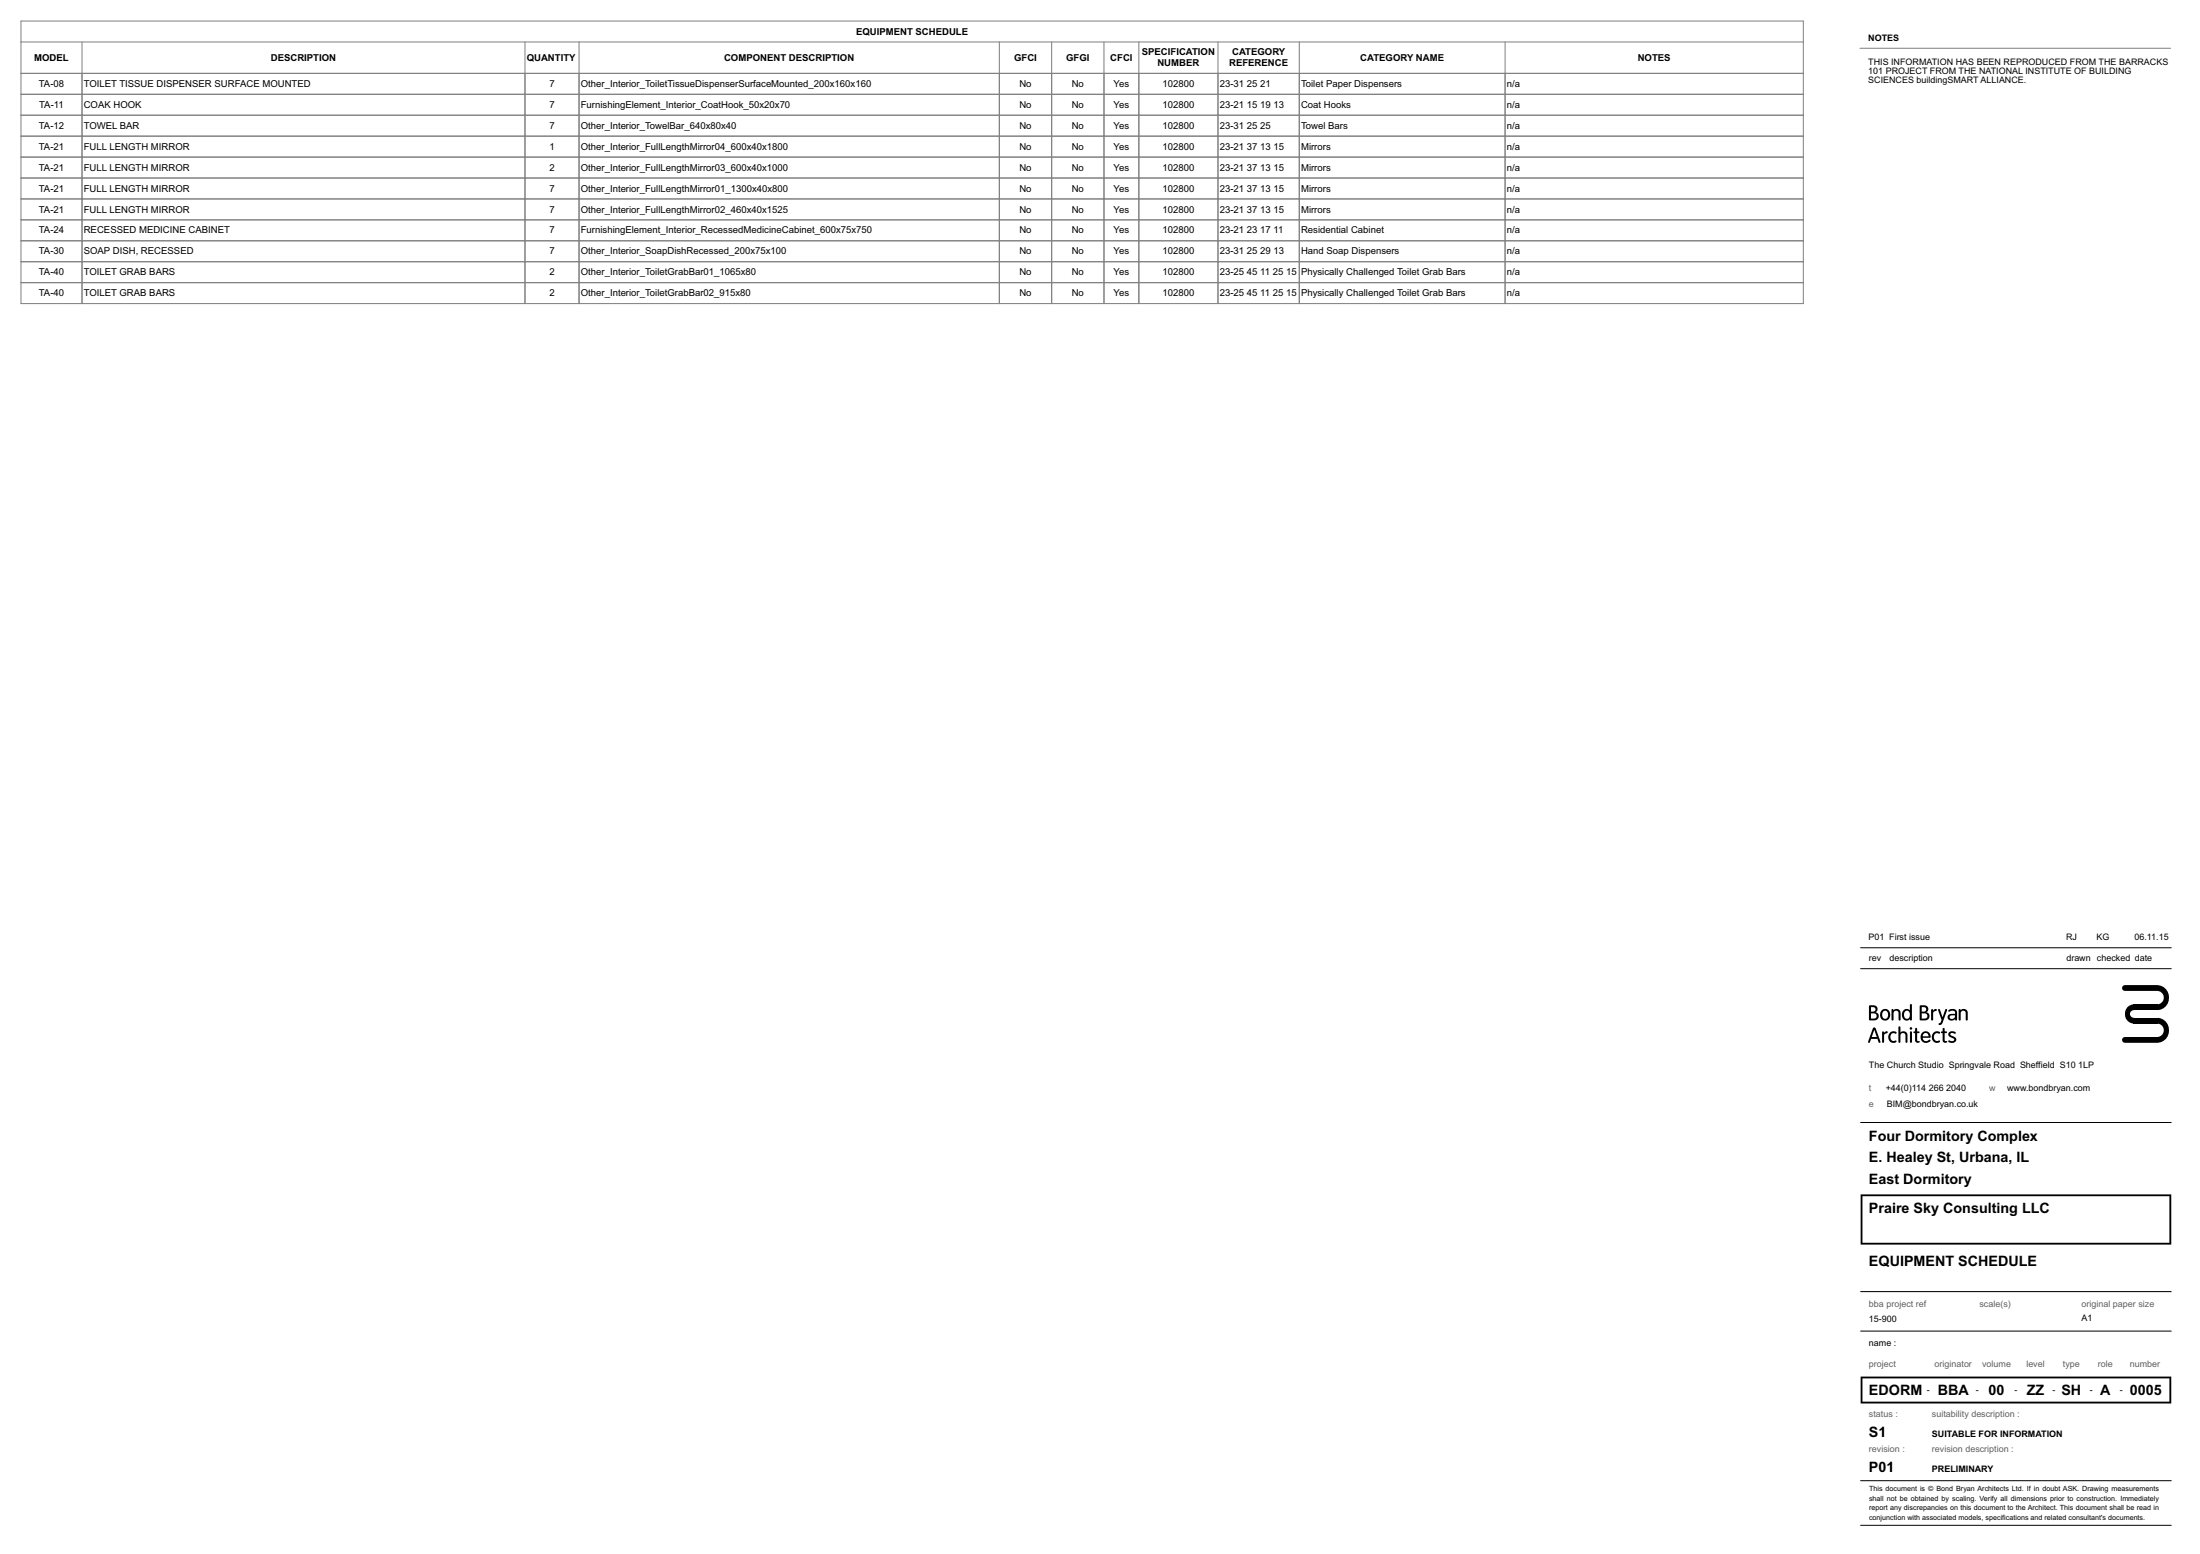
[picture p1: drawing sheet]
<svg xmlns="http://www.w3.org/2000/svg" width="841mm" height="594mm" viewBox="0 0 841 594" stroke-linecap="round" stroke-linejoin="round" font-family="sans-serif">
<g fill="#000">
<path d="M811.7 376.7l13.2-.1v2.2h-12.7a1.11 1.11 0 0 1-1-.9 1.11 1.11 0 0 1 .5-1.2z" fill-rule="evenodd"/>
<path d="M824.9 376.6a4.8 4.8 0 0 1 4.3 4.7 4.8 4.8 0 0 1-4.3 4.8v-2.2a2.59 2.59 0 0 0 2.3-2.6 2.59 2.59 0 0 0-2.3-2.5z" fill-rule="evenodd"/>
<path d="M714.5 384.4l1.8-.1 .9 .3 .5 .9-.2 1.1a.31 .31 0 0 0-.4 .3 .31 .31 0 0 0 .4 .2l.7 1.1-.5 1.4-1.1 .4-2-.1zM715.2 385l.1 1.7 1.4-.3 .3-.6-.3-.6zM715.2 387.4l.1 1.9h1.3l.6-.3 .2-.7-.3-.7z" fill-rule="evenodd"/>
<path d="M716.1 392.9l.5-.2 .4 .4 1.8 4.9-.1 .6-.5-.1-.6-1.4h-2.3l-.5 1.4-.7-.1zM716.5 393.7l-1 2.7h1.9z" fill-rule="evenodd"/>
<path d="M719.6 394.3h.4l.3 .5 .7-.6 .6 .3-.1 .4-1.3 .7v2.6l-.3 .4-.4-.4z" fill-rule="evenodd"/>
<path d="M719.4 386.2a2.16 2.16 0 0 1 3.1 .9 2.16 2.16 0 0 1-1.4 3 2.24 2.24 0 0 1-2.3-1.4 2.24 2.24 0 0 1 .6-2.5zM719.9 386.6l-.4 1 .1 1.1 .6 .6 .8 .1 .7-.9-.1-1.4-.7-.7z" fill-rule="evenodd"/>
<path d="M723.2 385.8l.5-.1 .1 .5 .6-.5h.9l1 .6 .2 .9-.1 2.8-.6-.2-.1-2.9-.9-.6-.9 .7-.1 2.9-.6 .1z" fill-rule="evenodd"/>
<path d="M722.5 394.8l1.2-.6 1.3 .4-.3 .5-1.3-.1-.7 .9v1l.4 .7 1.9 .3-.2 .5-1 .2a2.27 2.27 0 0 1-1.9-1.5 2.27 2.27 0 0 1 .6-2.3z" fill-rule="evenodd"/>
<path d="M725.8 392.4l.7 .2v2.1l1.3-.5 1.2 .8 .2 3.1-.2 .5-.6-.3-.1-2.9-.8-.5-.9 .5-.1 2.9-.3 .3-.4-.2z" fill-rule="evenodd"/>
<path d="M727.7 386.2l1.3-.5 1.1 .5v-2.2l.3-.2 .4 .1v5.9l-.5 .3-.2-.6-1.1 .6a2.31 2.31 0 0 1-1.9-1.6 2.31 2.31 0 0 1 .6-2.3zM728.3 386.6l-.4 .9 .1 1.2 .5 .6 .8 .1 .7-.9v-1.4l-.7-.7z" fill-rule="evenodd"/>
<path d="M730.2 394.3l.5-.1 .2 .4v3.6l-.4 .4-.4-.4z" fill-rule="evenodd"/>
<path d="M732.2 393l.6 .1 .1 1.1 .9 .3-.2 .4-.7 .1v2.7l1 .4-.4 .5-1-.1-.4-.6v-3l-.7-.3 .7-.4z" fill-rule="evenodd"/>
<path d="M734 384.4l1.6-.1 1 .3 .5 .9-.2 1.1a.31 .31 0 0 0-.4 .3 .31 .31 0 0 0 .4 .2l.7 1.2-.5 1.3-1.1 .4-2-.1zM734.6 385v1.7l1.5-.3 .2-.6-.2-.6zM734.6 387.4l.1 1.9h1.3l.6-.3 .2-.7-.3-.7z" fill-rule="evenodd"/>
<path d="M734.9 394.7a1.77 1.77 0 0 1 2.3-.3 1.77 1.77 0 0 1 .5 2.3h-2.7l.3 .8 .6 .4 2-.4-.2 .6-1 .5a2.25 2.25 0 0 1-2.4-1.3 2.25 2.25 0 0 1 .6-2.6zM735.4 395.1l-.4 1h2.2l-.6-1.2-.6-.1z" fill-rule="evenodd"/>
<path d="M738.3 385.8h.5l.2 .5 .8-.6 .6 .3-.2 .4-1.2 .6v2.7l-.4 .4-.4-.4z" fill-rule="evenodd"/>
<path d="M739.1 394.8l1.2-.6 1.3 .4-.2 .5-1.4-.1-.6 .9-.1 1 .5 .7 1.8 .3-.2 .5-.9 .2a2.27 2.27 0 0 1-1.9-1.5 2.27 2.27 0 0 1 .5-2.3z" fill-rule="evenodd"/>
<path d="M740.9 385.8l.7 .1 1 2.9 1-2.9 .4-.2 .3 .3-1.8 5.1-.9 .7-.4-.1-.1-.4 .7-.4 .4-1.1z" fill-rule="evenodd"/>
<path d="M742.7 393l.6 .1 .1 1.1 .9 .3-.1 .4-.8 .1v2.7l1 .4-.4 .5-.9-.1-.5-.6v-3l-.6-.3 .6-.4z" fill-rule="evenodd"/>
<path d="M745.1 394.6l1.3-.4 1.3 .6-.3 .4-1.2-.4-.6 .5a.93 .93 0 0 0 1.1 .8 1.36 1.36 0 0 1 .9 1.9 1.36 1.36 0 0 1-2 .6l-.7-.3-.1-.6 1.6 .3 .6-.5a.92 .92 0 0 0-1.1-.9 1.18 1.18 0 0 1-1-.8 1.18 1.18 0 0 1 .2-1.2z" fill-rule="evenodd"/>
<path d="M744.9 386.1l1.6-.4 1.4 .5 .2 .8-.1 3h-.5l-.2-.4-.6 .4-1 .1-.9-.5-.3-.9 .4-.8 2.5-.4-.4-1-.9-.2-1.1 .4zM745.5 388.3l-.1 .9 .9 .3 .8-.5 .3-.9z" fill-rule="evenodd"/>
<path d="M748.9 385.8l.4-.1 .2 .5 .6-.5h.8l1 .6 .3 .9-.1 2.8-.7-.2v-2.9l-.9-.6-.9 .7-.1 2.9-.7 .1z" fill-rule="evenodd"/>
<path d="M811.7 396.6l13.2-.2v2.2h-12.7a1.11 1.11 0 0 1-1-.8 1.11 1.11 0 0 1 .5-1.2z" fill-rule="evenodd"/>
<path d="M815.7 389h9.2v2.3h-9.2z" fill-rule="evenodd"/>
<path d="M815.7 383.9h9.2v2.2h-9.2z" fill-rule="evenodd"/>
<path d="M813.2 385l.7-.6 1.8-.5v2.2a1.46 1.46 0 0 0-1.5 1.5 1.46 1.46 0 0 0 1.5 1.4v2.3a3.7 3.7 0 0 1-3.2-2.4 3.7 3.7 0 0 1 .7-3.9z" fill-rule="evenodd"/>
<path d="M824.9 389a4.8 4.8 0 0 1 4.3 4.8 4.8 4.8 0 0 1-4.3 4.8v-2.2a2.59 2.59 0 0 0 2.3-2.6 2.59 2.59 0 0 0-2.3-2.5z" fill-rule="evenodd"/>
<path d="M711.3 456.5h118.7v19.2h-118.7zM712 457.2v17.8h117.3v-17.8z" fill-rule="evenodd"/>
<path d="M711.3 526.2h118.7v10.3h-118.7zM712 526.9v8.9h117.3v-8.9z" fill-rule="evenodd"/>
<circle cx="730.5" cy="393.1" r=".48"/>
</g>
<g fill="#fff">
<path d="M714.4 479.1h113.3v6.3h-113.3z" fill-rule="evenodd"/>
<path d="M714.4 458.9h96.4v6.2h-96.4z" fill-rule="evenodd"/>
<path d="M714.4 431.1h113.3v6.3h-113.3z" fill-rule="evenodd"/>
<path d="M714.5 567.6h110.8v14.4h-110.8z" fill-rule="evenodd"/>
<path d="M714.4 405.2h86.1v3.9h-86.1z" fill-rule="evenodd"/>
<path d="M720.9 414h30.7v3.9h-30.7z" fill-rule="evenodd"/>
<path d="M721.3 419.9h93.1v3.9h-93.1z" fill-rule="evenodd"/>
<path d="M714.4 414h1v3.9h-1z" fill-rule="evenodd"/>
<path d="M767.3 414h32.8v3.9h-32.8z" fill-rule="evenodd"/>
<path d="M714.4 496.3h22v4h-22z" fill-rule="evenodd"/>
<path d="M760.4 414h2.5v3.9h-2.5z" fill-rule="evenodd"/>
<path d="M714.4 419.9h2v3.9h-2z" fill-rule="evenodd"/>
<path d="M714.4 511.4h10.5v3.9h-10.5z" fill-rule="evenodd"/>
<path d="M738.5 551.9h31.3v4h-31.3z" fill-rule="evenodd"/>
<path d="M738.5 538.5h33.6v3.9h-33.6z" fill-rule="evenodd"/>
<path d="M714.4 538.5h11.1v3.9h-11.1z" fill-rule="evenodd"/>
<path d="M714.4 551.9h13.8v4h-13.8z" fill-rule="evenodd"/>
<path d="M714.4 439.4h113.3v6.2h-113.3z" fill-rule="evenodd"/>
<path d="M714.4 447.6h113.3v6.3h-113.3z" fill-rule="evenodd"/>
<path d="M714.4 519.3h10.3v3.9h-10.3z" fill-rule="evenodd"/>
<path d="M739.5 519.3h14.3v3.9h-14.3z" fill-rule="evenodd"/>
<path d="M757.7 519.3h11.1v3.9h-11.1z" fill-rule="evenodd"/>
<path d="M774.6 519.3h7.1v3.9h-7.1z" fill-rule="evenodd"/>
<path d="M788.6 519.3h6.5v3.9h-6.5z" fill-rule="evenodd"/>
<path d="M814.1 519.3h11.7v3.9h-11.7z" fill-rule="evenodd"/>
<path d="M802 519.3h5.7v3.9h-5.7z" fill-rule="evenodd"/>
</g>
<path d="M711 18.4h118.7" fill="none" stroke="#7f7f7f" stroke-width=".38"/>
<path d="M711.3 370.3h118.7M711.3 362.3h118.7M711.3 429.1h118.7M711.3 493.7h118.7M711.3 508.8h118.7M711.3 566h118.7M711.3 583h118.7" fill="none" stroke="#000" stroke-width=".38"/>
<g fill="#fff">
<path d="M714.2 12.4h11.8v3.9h-11.8z" fill-rule="evenodd"/>
<path d="M714.2 21.8h114.7v10.6h-114.7z" fill-rule="evenodd"/>
<path d="M756.7 496.3h12v4h-12z" fill-rule="evenodd"/>
<path d="M714.4 502.3h10.7v3.9h-10.7z" fill-rule="evenodd"/>
<path d="M756.7 502.3h37.3v3.5h-37.3z" fill-rule="evenodd"/>
<path d="M814.1 528.2h12.2v6.3h-12.2z" fill-rule="evenodd"/>
<path d="M795.7 496.3h27.9v4h-27.9z" fill-rule="evenodd"/>
<path d="M740.7 528.2h11.9v6.3h-11.9z" fill-rule="evenodd"/>
<path d="M760.2 528.2h6.1v6.3h-6.1z" fill-rule="evenodd"/>
<path d="M774.8 528.2h6.7v6.3h-6.7z" fill-rule="evenodd"/>
<path d="M788 528.2h7.6v6.3h-7.6z" fill-rule="evenodd"/>
<path d="M714.4 544.2h6.8v6.3h-6.8z" fill-rule="evenodd"/>
<path d="M802.9 528.2h3.9v6.3h-3.9z" fill-rule="evenodd"/>
<path d="M795.7 502.3h4.2v3.5h-4.2z" fill-rule="evenodd"/>
<path d="M714.4 528.2h20.5v6.3h-20.5z" fill-rule="evenodd"/>
<path d="M714.4 364.5h4.8v3.5h-4.8z" fill-rule="evenodd"/>
<path d="M816.1 364.5h6.6v3.5h-6.6z" fill-rule="evenodd"/>
<path d="M722.3 364.5h65.1v3.5h-65.1z" fill-rule="evenodd"/>
<path d="M789.9 364.5h9.4v3.5h-9.4z" fill-rule="evenodd"/>
<path d="M801.6 364.5h12.8v3.5h-12.8z" fill-rule="evenodd"/>
<path d="M755.3 529.4h1.1v3.9h-1.1z" fill-rule="evenodd"/>
<path d="M784.6 529.4h1.1v3.9h-1.1z" fill-rule="evenodd"/>
<path d="M810.4 529.4h1.1v3.9h-1.1z" fill-rule="evenodd"/>
<path d="M798.8 529.4h1.2v3.9h-1.2z" fill-rule="evenodd"/>
<path d="M770.1 529.4h1.1v3.9h-1.1z" fill-rule="evenodd"/>
<path d="M736.5 529.4h1.2v3.9h-1.2z" fill-rule="evenodd"/>
</g>
<g fill="none" stroke="#7f7f7f" stroke-width=".38">
<path d="M8 8h681.4v108h-681.4zM8 16h681.4M31.4 16v100M200.7 16v100M221.4 16v100M382 16v100M402 16v100M422 16v100M435.4 16v100M465.6 16v100M496.7 16v100M575.4 16v100"/>
<path d="M8 28h681.4M8 36h681.4M8 44h681.4M8 52h681.4M8 60h681.4M8 68h681.4M8 76h681.4M8 84h681.4M8 92h681.4M8 100h681.4M8 108h681.4"/>
</g>
<g fill="#fff">
<path d="M714.3 356.5h6.1v3.5h-6.1z" fill-rule="evenodd"/>
<path d="M816 356.5h13v3.5h-13z" fill-rule="evenodd"/>
<path d="M722.2 356.5h65.1v3.5h-65.1z" fill-rule="evenodd"/>
<path d="M789.8 356.5h4.2v3.5h-4.2z" fill-rule="evenodd"/>
<path d="M801.5 356.5h4.9v3.5h-4.9z" fill-rule="evenodd"/>
</g>
<g font-size="5.5">
<text x="714.4" y="436">Four Dormitory Complex</text>
<text x="714.4" y="444.3">E. Healey St, Urbana, IL</text>
<text x="714.4" y="452.6">East Dormitory</text>
<text x="714.4" y="463.8">Praire Sky Consulting LLC</text>
<text x="714.4" y="484.1">EQUIPMENT SCHEDULE</text>
<text x="714.4" y="533.1">EDORM</text>
<text x="740.7" y="533.1">BBA</text>
<text x="760.2" y="533.1">00</text>
<text x="774.8" y="533.1">ZZ</text>
<text x="788" y="533.1">SH</text>
<text x="802.9" y="533.1">A</text>
<text x="814.1" y="533.1">0005</text>
<text x="714.4" y="549.1">S1</text>
<text x="714.4" y="562.6">P01</text>
</g>
<g font-size="3.7">
<text x="327.2" y="13.2">EQUIPMENT SCHEDULE</text>
<text x="13.1" y="23.2">MODEL</text>
<text x="103.5" y="23.2">DESCRIPTION</text>
<text x="201.4" y="23.2">QUANTITY</text>
<text x="276.8" y="23.2">COMPONENT DESCRIPTION</text>
<text x="387.7" y="23.2">GFCI</text>
<text x="407.5" y="23.2">GFGI</text>
<text x="424.4" y="23.2">CFCI</text>
<text x="436.5" y="21.1">SPECIFICATION</text>
<text x="471" y="21.1">CATEGORY</text>
<text x="520" y="23.2">CATEGORY NAME</text>
<text x="626.1" y="23.2">NOTES</text>
<text x="442.5" y="25.3">NUMBER</text>
<text x="469.9" y="25.3">REFERENCE</text>
<text x="14.8" y="33.2">TA-08</text>
<text x="32" y="33.2">TOILET TISSUE DISPENSER SURFACE MOUNTED</text>
<text x="210" y="33.2">7</text>
<text x="222" y="33.2">Other_Interior_ToiletTissueDispenserSurfaceMounted_200x160x160</text>
<text x="389.7" y="33.2">No</text>
<text x="409.7" y="33.2">No</text>
<text x="425.7" y="33.2">Yes</text>
<text x="444.4" y="33.2">102800</text>
<text x="466.3" y="33.2">23-31</text>
<text x="476.6" y="33.2">25</text>
<text x="481.7" y="33.2">21</text>
<text x="497.4" y="33.2">Toilet Paper Dispensers</text>
<text x="576" y="33.2">n/a</text>
<text x="15" y="41.2">TA-11</text>
<text x="32" y="41.2">COAK HOOK</text>
<text x="210" y="41.2">7</text>
<text x="222" y="41.2">FurnishingElement_Interior_CoatHook_50x20x70</text>
<text x="389.7" y="41.2">No</text>
<text x="409.7" y="41.2">No</text>
<text x="425.7" y="41.2">Yes</text>
<text x="444.4" y="41.2">102800</text>
<text x="466.3" y="41.2">23-21</text>
<text x="476.6" y="41.2">15</text>
<text x="481.7" y="41.2">19</text>
<text x="486.8" y="41.2">13</text>
<text x="497.4" y="41.2">Coat Hooks</text>
<text x="576" y="41.2">n/a</text>
<text x="14.8" y="49.2">TA-12</text>
<text x="32" y="49.2">TOWEL BAR</text>
<text x="210" y="49.2">7</text>
<text x="222" y="49.2">Other_Interior_TowelBar_640x80x40</text>
<text x="389.7" y="49.2">No</text>
<text x="409.7" y="49.2">No</text>
<text x="425.7" y="49.2">Yes</text>
<text x="444.4" y="49.2">102800</text>
<text x="466.3" y="49.2">23-31</text>
<text x="476.6" y="49.2">25</text>
<text x="481.7" y="49.2">25</text>
<text x="497.4" y="49.2">Towel Bars</text>
<text x="576" y="49.2">n/a</text>
<text x="14.8" y="57.2">TA-21</text>
<text x="32" y="57.2">FULL LENGTH MIRROR</text>
<text x="210" y="57.2">1</text>
<text x="222" y="57.2">Other_Interior_FullLengthMirror04_600x40x1800</text>
<text x="389.7" y="57.2">No</text>
<text x="409.7" y="57.2">No</text>
<text x="425.7" y="57.2">Yes</text>
<text x="444.4" y="57.2">102800</text>
<text x="466.3" y="57.2">23-21</text>
<text x="476.6" y="57.2">37</text>
<text x="481.7" y="57.2">13</text>
<text x="486.8" y="57.2">15</text>
<text x="497.4" y="57.2">Mirrors</text>
<text x="576" y="57.2">n/a</text>
<text x="14.8" y="65.2">TA-21</text>
<text x="32" y="65.2">FULL LENGTH MIRROR</text>
<text x="210" y="65.2">2</text>
<text x="222" y="65.2">Other_Interior_FullLengthMirror03_600x40x1000</text>
<text x="389.7" y="65.2">No</text>
<text x="409.7" y="65.2">No</text>
<text x="425.7" y="65.2">Yes</text>
<text x="444.4" y="65.2">102800</text>
<text x="466.3" y="65.2">23-21</text>
<text x="476.6" y="65.2">37</text>
<text x="481.7" y="65.2">13</text>
<text x="486.8" y="65.2">15</text>
<text x="497.4" y="65.2">Mirrors</text>
<text x="576" y="65.2">n/a</text>
<text x="14.8" y="73.2">TA-21</text>
<text x="32" y="73.2">FULL LENGTH MIRROR</text>
<text x="210" y="73.2">7</text>
<text x="222" y="73.2">Other_Interior_FullLengthMirror01_1300x40x800</text>
<text x="389.7" y="73.2">No</text>
<text x="409.7" y="73.2">No</text>
<text x="425.7" y="73.2">Yes</text>
<text x="444.4" y="73.2">102800</text>
<text x="466.3" y="73.2">23-21</text>
<text x="476.6" y="73.2">37</text>
<text x="481.7" y="73.2">13</text>
<text x="486.8" y="73.2">15</text>
<text x="497.4" y="73.2">Mirrors</text>
<text x="576" y="73.2">n/a</text>
<text x="14.8" y="81.2">TA-21</text>
<text x="32" y="81.2">FULL LENGTH MIRROR</text>
<text x="210" y="81.2">7</text>
<text x="222" y="81.2">Other_Interior_FullLengthMirror02_460x40x1525</text>
<text x="389.7" y="81.2">No</text>
<text x="409.7" y="81.2">No</text>
<text x="425.7" y="81.2">Yes</text>
<text x="444.4" y="81.2">102800</text>
<text x="466.3" y="81.2">23-21</text>
<text x="476.6" y="81.2">37</text>
<text x="481.7" y="81.2">13</text>
<text x="486.8" y="81.2">15</text>
<text x="497.4" y="81.2">Mirrors</text>
<text x="576" y="81.2">n/a</text>
<text x="14.8" y="89.2">TA-24</text>
<text x="32" y="89.2">RECESSED MEDICINE CABINET</text>
<text x="210" y="89.2">7</text>
<text x="222" y="89.2">FurnishingElement_Interior_RecessedMedicineCabinet_600x75x750</text>
<text x="389.7" y="89.2">No</text>
<text x="409.7" y="89.2">No</text>
<text x="425.7" y="89.2">Yes</text>
<text x="444.4" y="89.2">102800</text>
<text x="466.3" y="89.2">23-21</text>
<text x="476.6" y="89.2">23</text>
<text x="481.7" y="89.2">17</text>
<text x="486.8" y="89.2">11</text>
<text x="497.4" y="89.2">Residential Cabinet</text>
<text x="576" y="89.2">n/a</text>
<text x="14.8" y="97.2">TA-30</text>
<text x="32" y="97.2">SOAP DISH, RECESSED</text>
<text x="210" y="97.2">7</text>
<text x="222" y="97.2">Other_Interior_SoapDishRecessed_200x75x100</text>
<text x="389.7" y="97.2">No</text>
<text x="409.7" y="97.2">No</text>
<text x="425.7" y="97.2">Yes</text>
<text x="444.4" y="97.2">102800</text>
<text x="466.3" y="97.2">23-31</text>
<text x="476.6" y="97.2">25</text>
<text x="481.7" y="97.2">29</text>
<text x="486.8" y="97.2">13</text>
<text x="497.4" y="97.2">Hand Soap Dispensers</text>
<text x="576" y="97.2">n/a</text>
<text x="14.8" y="105.2">TA-40</text>
<text x="32" y="105.2">TOILET GRAB BARS</text>
<text x="210" y="105.2">2</text>
<text x="222" y="105.2">Other_Interior_ToiletGrabBar01_1065x80</text>
<text x="389.7" y="105.2">No</text>
<text x="409.7" y="105.2">No</text>
<text x="425.7" y="105.2">Yes</text>
<text x="444.4" y="105.2">102800</text>
<text x="466.3" y="105.2">23-25</text>
<text x="476.6" y="105.2">45</text>
<text x="481.7" y="105.2">11</text>
<text x="486.5" y="105.2">25</text>
<text x="491.6" y="105.2">15</text>
<text x="497.4" y="105.2">Physically Challenged Toilet Grab Bars</text>
<text x="576" y="105.2">n/a</text>
<text x="14.8" y="113.2">TA-40</text>
<text x="32" y="113.2">TOILET GRAB BARS</text>
<text x="210" y="113.2">2</text>
<text x="222" y="113.2">Other_Interior_ToiletGrabBar02_915x80</text>
<text x="389.7" y="113.2">No</text>
<text x="409.7" y="113.2">No</text>
<text x="425.7" y="113.2">Yes</text>
<text x="444.4" y="113.2">102800</text>
<text x="466.3" y="113.2">23-25</text>
<text x="476.6" y="113.2">45</text>
<text x="481.7" y="113.2">11</text>
<text x="486.5" y="113.2">25</text>
<text x="491.6" y="113.2">15</text>
<text x="497.4" y="113.2">Physically Challenged Toilet Grab Bars</text>
<text x="576" y="113.2">n/a</text>
</g>
<g font-size="3.4">
<text x="714.2" y="15.5">NOTES</text>
<text x="714.2" y="24.7">THIS INFORMATION HAS BEEN REPRODUCED FROM THE BARRACKS</text>
<text x="714.2" y="28.2">101 PROJECT FROM THE NATIONAL INSTITUTE OF BUILDING</text>
<text x="714.2" y="31.7">SCIENCES buildingSMART ALLIANCE.</text>
<text x="714.3" y="359.4">P01</text>
<text x="722.2" y="359.4">First issue</text>
<text x="789.8" y="359.4">RJ</text>
<text x="801.5" y="359.4">KG</text>
<text x="816" y="359.4">06.11.15</text>
<text x="714.4" y="367.4">rev</text>
<text x="722.3" y="367.4">description</text>
<text x="789.9" y="367.4">drawn</text>
<text x="801.6" y="367.4">checked</text>
<text x="816.1" y="367.4">date</text>
<text x="714.4" y="408.2">The Church Studio Springvale Road Sheffield S10</text>
<text x="794.4" y="408.2">1LP</text>
<text x="720.9" y="417.1">+44(0)114</text>
<text x="737.3" y="417.1">266</text>
<text x="744" y="417.1">2040</text>
<text x="767.3" y="417.1">www.bondbryan.com</text>
<text x="721.3" y="423">BIM@bondbryan.co.uk</text>
<text x="714.4" y="505.3">15-900</text>
<text x="795.7" y="505.1">A1</text>
<text x="714.4" y="514.5">name :</text>
<text x="736.5" y="532.4">-</text>
<text x="755.3" y="532.4">-</text>
<text x="770.1" y="532.4">-</text>
<text x="784.6" y="532.4">-</text>
<text x="798.8" y="532.4">-</text>
<text x="810.4" y="532.4">-</text>
<text x="738.5" y="549.2">SUITABLE FOR INFORMATION</text>
<text x="738.5" y="562.6">PRELIMINARY</text>
</g>
<g font-size="3.4" fill="#5f5f5f">
<text x="714.4" y="417.1">t</text>
<text x="760.4" y="417.1">w</text>
<text x="714.4" y="423">e</text>
<text x="714.4" y="499.4">bba project ref</text>
<text x="756.7" y="499.4">scale(s)</text>
<text x="795.7" y="499.4">original paper size</text>
<text x="714.4" y="522.3">project</text>
<text x="739.5" y="522.3">originator</text>
<text x="757.7" y="522.3">volume</text>
<text x="774.6" y="522.3">l</text>
<text x="775.4" y="522.3">evel</text>
<text x="788.6" y="522.3">t</text>
<text x="789.5" y="522.3">ype</text>
<text x="802" y="522.3">role</text>
<text x="814.1" y="522.3">number</text>
<text x="714.4" y="541.5">status :</text>
<text x="738.5" y="541.5">suitability description :</text>
<text x="714.4" y="555">revision :</text>
<text x="738.5" y="555">revision description :</text>
</g>
<g font-size="2.7">
<text x="714.5" y="570">This document is © Bond Bryan Architects Ltd. If in doubt ASK. Drawing measurements</text>
<text x="714.5" y="573.7">shall not be obtained by scaling. Verify all dimensions prior to construction. Immediately</text>
<text x="714.5" y="577.3">report any discrepancies on this document to the Architect. This document shall be read in</text>
<text x="714.5" y="580.9">conjunction with associated models, specifications and related consultant's documents.</text>
</g>
</svg>
